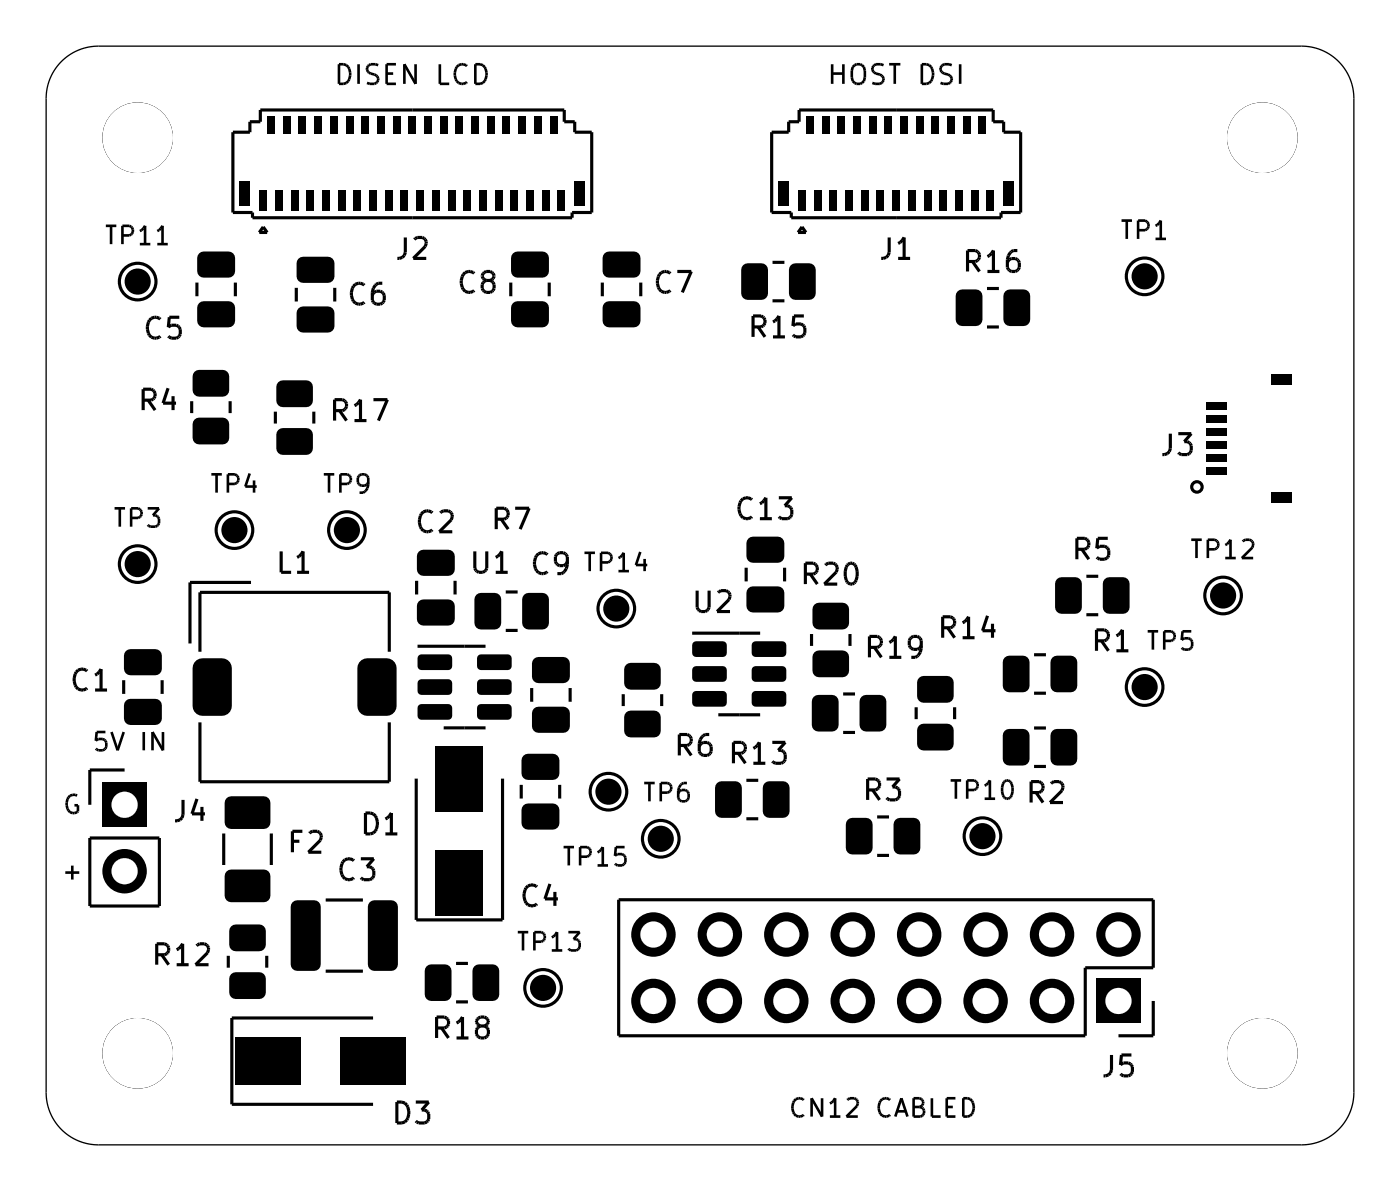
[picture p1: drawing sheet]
<svg xmlns="http://www.w3.org/2000/svg" width="54mm" height="46mm" viewBox="0 0 54 46" stroke-linecap="round" stroke-linejoin="round" font-family="sans-serif">
<g fill="#000">
<path d="M7.4 16h.2h1l.2 .2-.1 .6-.2 .2h-1l-.1-.3zM7.4 14.2l.2-.1 1 .1 .2 .2-.1 .6-.2 .2-1-.1-.1-.2zM7.6 9.7l.2-.1h1l.2 .3v.6l-.3 .1h-1l-.2-.2zM7.6 11.6l.2-.1h1l.2 .3v.6l-.3 .1h-1l-.2-.2zM9.2 6.9h.4v1h-.4zM9.9 7.3h.3v.8h-.3zM10.2 4.5h.3v.6h-.3zM10.5 7.3h.3v.8h-.3zM10.8 4.5h.3v.6h-.3zM11.1 7.3h.3v.8h-.3zM11.4 4.5h.3v.6h-.3zM11.7 7.3h.3v.8h-.3z"/>
<path d="M10.6 14.6l.2-.1 1 .1 .2 .2-.1 .6-.2 .2-1-.1-.1-.2zM10.6 16.4h.2h1l.2 .2-.1 .6-.2 .2h-1l-.1-.3zM12 4.5h.3v.6h-.3zM12.3 7.3h.3v.8h-.3zM11.4 9.9l.2-.1h1l.2 .3v.6l-.3 .1h-1l-.2-.2zM11.4 11.8l.2-.1h1l.2 .3v.6l-.3 .1h-1l-.2-.2zM12.6 4.5h.3v.6h-.3zM12.9 7.3h.3v.8h-.3zM13.2 4.5h.3v.6h-.3zM13.5 7.3h.3v.8h-.3zM13.8 4.5h.3v.6h-.3zM14.1 7.3h.3v.8h-.3z"/>
<path d="M14.4 4.5h.3v.6h-.3zM14.7 7.3h.3v.8h-.3zM15 4.5h.3v.6h-.3zM15.3 7.3h.3v.8h-.3zM15.6 4.5h.3v.6h-.3zM15.9 7.3h.3v.8h-.3zM16.2 4.5h.3v.6h-.3zM16.5 7.3h.3v.8h-.3zM16.8 4.5h.3v.6h-.3zM17.1 7.3h.3v.8h-.3zM17.4 4.5h.3v.6h-.3zM17.7 7.3h.3v.8h-.3z"/>
<path d="M18 4.5h.3v.6h-.3zM18.3 7.3h.3v.8h-.3zM18.6 4.5h.3v.6h-.3zM18.9 7.3h.3v.8h-.3zM19.2 4.5h.3v.6h-.3zM19.5 7.3h.3v.8h-.3zM19.8 4.5h.3v.6h-.3zM20.1 7.3h.3v.8h-.3zM20.4 4.5h.3v.6h-.3zM20.7 7.3h.3v.8h-.3zM19.6 9.7l.2-.1h1l.2 .3v.6l-.3 .1h-1l-.2-.2zM19.6 11.6l.2-.1h1l.2 .3v.6l-.3 .1h-1l-.2-.2z"/>
<path d="M21 4.5h.3v.6h-.3zM21.3 7.3h.3v.8h-.3zM22 6.9h.4v1h-.4zM23.1 9.7l.2-.1h1l.2 .3v.6l-.3 .1h-1l-.2-.2zM23.1 11.6l.2-.1h1l.2 .3v.6l-.3 .1h-1l-.2-.2zM28.4 10.1h.7l.2 .1 .1 1-.2 .2-.6 .1-.2-.2-.1-1zM29.8 6.9h.4v1h-.4zM30.5 7.3h.3v.8h-.3zM30.8 4.5h.3v.6h-.3zM31.1 7.3h.3v.8h-.3zM30.2 10.1h.7l.3 .1v1l-.2 .2-.6 .1-.2-.2v-1zM31.4 4.5h.3v.6h-.3z"/>
<path d="M31.7 7.3h.3v.8h-.3zM32 4.5h.3v.6h-.3zM32.3 7.3h.3v.8h-.3zM32.6 4.5h.3v.6h-.3zM32.9 7.3h.3v.8h-.3zM33.2 4.5h.3v.6h-.3zM33.5 7.3h.3v.8h-.3zM33.8 4.5h.3v.6h-.3zM34.1 7.3h.3v.8h-.3zM34.4 4.5h.3v.6h-.3zM34.7 7.3h.3v.8h-.3zM35 4.5h.3v.6h-.3z"/>
<path d="M35.3 7.3h.3v.8h-.3zM35.6 4.5h.3v.6h-.3zM35.9 7.3h.3v.8h-.3zM36.2 4.5h.3v.6h-.3zM36.5 7.3h.3v.8h-.3zM36.8 4.5h.3v.6h-.3zM37.1 7.3h.3v.8h-.3zM37.4 4.5h.3v.6h-.3zM36.6 11.1h.7l.2 .1 .1 1-.2 .2-.6 .1-.2-.2-.1-1zM37.7 7.3h.3v.8h-.3zM38.4 6.9h.4v1h-.4zM38.4 11.1h.7l.3 .1v1l-.2 .2-.6 .1-.2-.2v-1z"/>
<path d="M46.1 17.9h.8v.3h-.8zM46.1 17.4h.8v.3h-.8zM46.1 16.9h.8v.3h-.8zM46.1 16.4h.8v.3h-.8zM46.1 15.9h.8v.3h-.8zM46.1 15.4h.8v.3h-.8zM48.6 18.8h.8v.4h-.8zM48.6 14.3h.8v.4h-.8zM3.9 29.9h1.7v1.7h-1.7zM4.8 24.9l.2-.1h1l.2 .3v.6l-.3 .1h-1l-.2-.2zM4.8 26.8l.2-.1h1l.2 .3v.6l-.3 .1h-1l-.2-.2zM7.4 25.3l.3-.1h.9l.2 .1 .1 .2v1.5l-.2 .3-1 .1-.3-.2v-.2v-1.5z"/>
<path d="M9 39.7h2.5v1.8h-2.5zM8.8 35.4l.2-.1 1 .1 .2 .2-.1 .6-.2 .2-1-.1-.1-.2zM8.8 37.2h.2h1l.2 .2-.1 .6-.2 .2h-1l-.1-.3zM8.7 30.5l.1-.1 1.4 .1 .1 .2v.8l-.2 .2h-1.4l-.1-.3zM8.7 33.3l.1-.1 1.4 .1 .1 .2v.8l-.2 .2h-1.4l-.1-.3zM11.2 34.5l.8-.1 .2 .2 .1 2.3-.2 .2h-.7l-.3-.1v-2.3zM13 39.7h2.5v1.8h-2.5zM13.7 25.3l.3-.1h.9l.2 .1 .1 .2v1.5l-.2 .3-1 .1-.3-.2v-.2v-1.5zM14.1 34.5l.9-.1 .2 .2v2.3l-.1 .2h-.8l-.2-.1v-2.3zM16 25.1l1.2-.1 .1 .2v.3l-.2 .1h-1l-.1-.1zM16 26h1.2l.1 .1v.4l-.2 .1h-1l-.1-.2zM16 27l1.2-.1 .1 .2v.3l-.2 .1h-1l-.1-.1z"/>
<path d="M16 23l.2-.1h1l.2 .3v.6l-.3 .1h-1l-.2-.2zM16 21.1l.2-.1h1l.2 .3v.6l-.3 .1h-1l-.2-.2zM16.3 36.9h.7l.2 .1 .1 1-.2 .2-.6 .1-.2-.2-.1-1zM16.7 32.5h1.8v2.5h-1.8zM16.7 28.5h1.8v2.5h-1.8zM18.1 36.9h.7l.3 .1v1l-.2 .2-.6 .1-.2-.2v-1zM18.2 22.7h.7l.2 .1 .1 1-.2 .2-.6 .1-.2-.2-.1-1zM18.3 27l1.2-.1 .1 .2v.3l-.2 .1h-1.1l-.1-.1zM18.3 26h1.2l.1 .1v.4l-.2 .1h-1.1l-.1-.2zM18.3 25.1l1.2-.1 .1 .2v.3l-.2 .1h-1.1l-.1-.1zM20 22.7h.7l.3 .1v1l-.2 .2-.6 .1-.2-.2v-1zM20 30.8l.2-.1h1l.2 .3v.6l-.3 .1h-1l-.2-.2z"/>
<path d="M20 28.9l.2-.1h1l.2 .3v.6l-.3 .1h-1l-.2-.2zM20.4 25.2l.2-.1h1l.2 .3v.6l-.3 .1h-1l-.2-.2zM20.4 27.1l.2-.1h1l.2 .3v.6l-.3 .1h-1l-.2-.2zM23.9 25.4l.2-.1 1 .1 .2 .2-.1 .6-.2 .2-1-.1-.1-.2zM23.9 27.2h.2h1l.2 .2-.1 .6-.2 .2h-1l-.1-.3zM26.5 24.6l1.2-.1 .1 .2v.3l-.2 .1h-1l-.1-.1zM26.5 25.5h1.2l.1 .1v.4l-.2 .1h-1l-.1-.2zM26.5 26.5l1.2-.1 .1 .2v.3l-.2 .1h-1l-.1-.1zM27.4 29.9h.7l.2 .1 .1 1-.2 .2-.6 .1-.2-.2-.1-1zM28.8 26.5l1.2-.1 .1 .2v.3l-.2 .1h-1.1l-.1-.1zM28.8 25.5h1.2l.1 .1v.4l-.2 .1h-1.1l-.1-.2zM28.8 24.6l1.2-.1 .1 .2v.3l-.2 .1h-1.1l-.1-.1z"/>
<path d="M28.6 22.5l.2-.1h1l.2 .3v.6l-.3 .1h-1l-.2-.2zM28.6 20.6l.2-.1h1l.2 .3v.6l-.3 .1h-1l-.2-.2zM29.2 29.9h.7l.3 .1v1l-.2 .2-.6 .1-.2-.2v-1zM31.1 24.9h.2h1l.2 .2-.1 .6-.2 .2h-1l-.1-.3zM31.1 23.1l.2-.1 1 .1 .2 .2-.1 .6-.2 .2-1-.1-.1-.2zM31.1 26.6h.7l.2 .1 .1 1-.2 .2-.6 .1-.2-.2-.1-1zM32.4 31.3h.7l.2 .1 .1 1-.2 .2-.6 .1-.2-.2-.1-1zM32.9 26.6h.7l.3 .1v1l-.2 .2-.6 .1-.2-.2v-1zM34.2 31.3h.7l.3 .1v1l-.2 .2-.6 .1-.2-.2v-1zM35.1 25.9l.2-.1 1 .1 .2 .2-.1 .6-.2 .2-1-.1-.1-.2zM35.1 27.7h.2h1l.2 .2-.1 .6-.2 .2h-1l-.1-.3zM38.4 25.1h.7l.2 .1 .1 1-.2 .2-.6 .1-.2-.2-.1-1z"/>
<path d="M38.4 27.9h.7l.2 .1 .1 1-.2 .2-.6 .1-.2-.2-.1-1zM40.2 25.1h.7l.3 .1v1l-.2 .2-.6 .1-.2-.2v-1zM40.2 27.9h.7l.3 .1v1l-.2 .2-.6 .1-.2-.2v-1zM40.4 22.1h.7l.2 .1 .1 1-.2 .2-.6 .1-.2-.2-.1-1zM41.9 37.4h1.7v1.7h-1.7zM42.2 22.1h.7l.3 .1v1l-.2 .2-.6 .1-.2-.2v-1z"/>
<circle cx="5.3" cy="10.8" r=".5"/>
<circle cx="43.8" cy="10.6" r=".5"/>
<circle cx="4.8" cy="33.3" r=".85"/>
<circle cx="5.3" cy="21.6" r=".5"/>
<circle cx="9" cy="20.3" r=".5"/>
<circle cx="13.3" cy="20.3" r=".5"/>
<circle cx="20.8" cy="37.8" r=".5"/>
<circle cx="23.3" cy="30.3" r=".5"/>
<circle cx="23.6" cy="23.3" r=".5"/>
<circle cx="25" cy="35.7" r=".85"/>
<circle cx="25" cy="38.3" r=".85"/>
<circle cx="25.3" cy="32.1" r=".5"/>
<circle cx="27.5" cy="35.7" r=".85"/>
<circle cx="27.5" cy="38.3" r=".85"/>
<circle cx="30.1" cy="35.7" r=".85"/>
<circle cx="30.1" cy="38.3" r=".85"/>
<circle cx="32.6" cy="35.7" r=".85"/>
<circle cx="32.6" cy="38.3" r=".85"/>
<circle cx="35.1" cy="38.3" r=".85"/>
<circle cx="35.1" cy="35.7" r=".85"/>
<circle cx="37.6" cy="32" r=".5"/>
<circle cx="37.7" cy="38.3" r=".85"/>
<circle cx="37.7" cy="35.7" r=".85"/>
<circle cx="40.2" cy="38.3" r=".85"/>
<circle cx="40.2" cy="35.7" r=".85"/>
<circle cx="42.8" cy="35.7" r=".85"/>
<circle cx="43.8" cy="26.3" r=".5"/>
<circle cx="46.8" cy="22.8" r=".5"/>
</g>
<g fill="#fff">
<circle cx="5.3" cy="5.3" r="1.35"/>
<circle cx="48.3" cy="40.3" r="1.35"/>
<circle cx="42.8" cy="38.3" r=".5"/>
<circle cx="42.8" cy="35.7" r=".5"/>
<circle cx="40.2" cy="38.3" r=".5"/>
<circle cx="40.2" cy="35.7" r=".5"/>
<circle cx="37.7" cy="38.3" r=".5"/>
<circle cx="37.7" cy="35.7" r=".5"/>
<circle cx="35.1" cy="38.3" r=".5"/>
<circle cx="35.1" cy="35.7" r=".5"/>
<circle cx="32.6" cy="38.3" r=".5"/>
<circle cx="32.6" cy="35.7" r=".5"/>
<circle cx="30.1" cy="38.3" r=".5"/>
<circle cx="30.1" cy="35.7" r=".5"/>
<circle cx="27.5" cy="38.3" r=".5"/>
<circle cx="27.5" cy="35.7" r=".5"/>
<circle cx="25" cy="38.3" r=".5"/>
<circle cx="25" cy="35.7" r=".5"/>
<circle cx="4.8" cy="30.8" r=".5"/>
<circle cx="4.8" cy="33.3" r=".5"/>
<circle cx="48.3" cy="5.3" r="1.35"/>
<circle cx="5.3" cy="40.3" r="1.35"/>
</g>
<path d="M30.3 42.3v.1zM30.3 42.4l.1 .2M30.4 42l-.1 .3M37.1 42l.1 .3M37.2 42.3v.1zM37.2 42.4l-.1 .2" fill="none" stroke="#000" stroke-width=".1"/>
<g fill="none" stroke="#000" stroke-width=".12">
<path d="M7.3 15.3v.5zM7.5 10.8v.5zM8.8 15.3v.5zM8.9 5.1v3zM8.9 8.1h.8zM8.9 5.1h.7zM9 10.8v.5zM9.6 4.7v.4zM9.6 4.7h.4zM9.7 8.1v.2zM9.7 8.3h6.1zM9.9 8.9h.3z"/>
<path d="M9.9 8.9l.2-.2 .1 .2M10 4.2v.5zM10 4.2h5.8zM10.5 15.7v.5zM11.3 11v.5zM12 15.7v.5zM12.8 11v.5zM15.8 4.2h5.8zM15.8 8.3h6.1zM19.5 10.8v.5zM21 10.8v.5zM21.6 4.2v.5z"/>
<path d="M21.6 4.7h.4zM21.9 8.1v.2zM21.9 8.1h.7zM22 4.7v.4zM22 5.1h.6zM22.6 5.1v3zM23 10.8v.5zM24.5 10.8v.5zM29.5 5.1v3zM29.5 8.1h.8zM29.5 5.1h.7zM29.5 10h.5z"/>
<path d="M29.5 11.5h.5zM30.2 4.7v.4zM30.2 4.7h.4zM30.3 8.1v.2zM30.3 8.3h4zM30.5 8.9h.3zM30.5 8.9l.2-.2 .1 .2M30.6 4.2v.5zM30.6 4.2h3.7zM34.3 4.2h3.7zM34.3 8.3h4zM37.7 11h.5z"/>
<path d="M37.7 12.5h.5zM38 4.2v.5zM38 4.7h.4zM38.3 8.1v.2zM38.3 8.1h.7zM38.4 4.7v.4zM38.4 5.1h.6zM39 5.1v3zM3.4 29.4h1.4zM3.4 29.4v1.4zM3.4 32v2.6zM3.4 32h2.7z"/>
<path d="M3.4 34.6h2.7zM4.7 26v.5zM6.1 32v2.6zM6.2 26v.5zM7.3 22.3h2.3zM7.3 22.3v2.3zM7.6 22.6v2.3zM7.6 22.6h7.3zM7.6 27.6v2.3zM7.6 29.9h7.3zM8.6 31.9v1.2zM8.7 36.5v.5z"/>
<path d="M8.9 38.9v3.3zM8.9 38.9h5.4zM10.2 36.5v.5zM10.4 31.9v1.2zM12.5 34.4h1.4zM12.5 37.1h1.4zM14.9 22.6v2.3zM14.9 27.6v2.3zM15.9 29.8v5.4zM15.9 35.2h3.3zM15.9 22.2v.5zM16 24.7h1.8z"/>
<path d="M17 27.8h.8zM17.4 22.2v.5zM17.4 36.8h.5zM17.4 38.3h.5zM17.8 24.7h.8zM17.8 27.8h.8zM19.2 29.8v5.4zM19.3 22.6h.5zM19.3 24.1h.5zM19.9 30v.5zM20.3 26.3v.5zM21.4 30v.5z"/>
<path d="M21.8 26.3v.5zM23.7 34.4v5.2zM23.7 39.6h17.8zM23.7 34.4h20.4zM23.8 26.5v.5zM25.3 26.5v.5zM26.5 24.2h1.8zM27.5 27.3h.8zM28.3 24.2h.8zM28.3 27.3h.8zM28.5 21.7v.5zM28.5 29.8h.5z"/>
<path d="M28.5 31.3h.5zM30 21.7v.5zM31 24.2v.5zM32.2 26.5h.5zM32.2 28h.5zM32.5 24.2v.5zM33.5 31.2h.5zM33.5 32.7h.5zM35 27v.5zM36.5 27v.5zM39.5 25h.5zM39.5 26.5h.5z"/>
<path d="M39.5 27.8h.5zM39.5 29.3h.5zM41.5 37v2.6zM41.5 37h2.6zM41.5 22h.5zM41.5 23.5h.5zM42.8 39.6h1.3zM44.1 34.4v2.6zM44.1 38.3v1.3zM8.9 42.2h5.4z"/>
<circle cx="5.3" cy="10.8" r=".7"/>
<circle cx="43.8" cy="10.6" r=".7"/>
<circle cx="45.8" cy="18.6" r=".2"/>
<circle cx="5.3" cy="21.6" r=".7"/>
<circle cx="9" cy="20.3" r=".7"/>
<circle cx="13.3" cy="20.3" r=".7"/>
<circle cx="20.8" cy="37.8" r=".7"/>
<circle cx="23.3" cy="30.3" r=".7"/>
<circle cx="23.6" cy="23.3" r=".7"/>
<circle cx="25.3" cy="32.1" r=".7"/>
<circle cx="37.6" cy="32" r=".7"/>
<circle cx="43.8" cy="26.3" r=".7"/>
<circle cx="46.8" cy="22.8" r=".7"/>
</g>
<g fill="#000">
<circle cx="5.3" cy="5.3" r="1.35"/>
<circle cx="48.3" cy="5.3" r="1.35"/>
<circle cx="4.8" cy="30.8" r=".5"/>
<circle cx="4.8" cy="33.3" r=".5"/>
<circle cx="25" cy="35.7" r=".5"/>
<circle cx="25" cy="38.3" r=".5"/>
<circle cx="27.5" cy="35.7" r=".5"/>
<circle cx="27.5" cy="38.3" r=".5"/>
<circle cx="30.1" cy="38.3" r=".5"/>
<circle cx="30.1" cy="35.7" r=".5"/>
<circle cx="32.6" cy="35.7" r=".5"/>
<circle cx="32.6" cy="38.3" r=".5"/>
<circle cx="35.1" cy="35.7" r=".5"/>
<circle cx="35.1" cy="38.3" r=".5"/>
<circle cx="37.7" cy="38.3" r=".5"/>
<circle cx="37.7" cy="35.7" r=".5"/>
<circle cx="40.2" cy="38.3" r=".5"/>
<circle cx="40.2" cy="35.7" r=".5"/>
<circle cx="42.8" cy="35.7" r=".5"/>
<circle cx="42.8" cy="38.3" r=".5"/>
<circle cx="5.3" cy="40.3" r="1.35"/>
<circle cx="48.3" cy="40.3" r="1.35"/>
</g>
<path d="M1.8 3.8v38zM3.8 1.8h46zM3.8 1.8l-.8 .1-.7 .4-.4 .7-.1 .8M49.8 1.8l.7 .1 .7 .4 .4 .7 .2 .8M51.8 3.8v38zM1.8 41.8l.1 .7 .4 .7 .7 .4 .8 .2M3.8 43.8h46zM51.8 41.8l-.2 .7-.4 .7-.7 .4-.7 .2" fill="none" stroke="#000" stroke-width=".05"/>
<g fill="#fff">
<circle cx="5.3" cy="5.3" r="1.35"/>
<circle cx="48.3" cy="40.3" r="1.35"/>
<circle cx="42.8" cy="38.3" r=".5"/>
<circle cx="42.8" cy="35.7" r=".5"/>
<circle cx="40.2" cy="38.3" r=".5"/>
<circle cx="40.2" cy="35.7" r=".5"/>
<circle cx="37.7" cy="38.3" r=".5"/>
<circle cx="37.7" cy="35.7" r=".5"/>
<circle cx="35.1" cy="38.3" r=".5"/>
<circle cx="35.1" cy="35.7" r=".5"/>
<circle cx="32.6" cy="38.3" r=".5"/>
<circle cx="32.6" cy="35.7" r=".5"/>
<circle cx="30.1" cy="38.3" r=".5"/>
<circle cx="30.1" cy="35.7" r=".5"/>
<circle cx="27.5" cy="38.3" r=".5"/>
<circle cx="27.5" cy="35.7" r=".5"/>
<circle cx="25" cy="38.3" r=".5"/>
<circle cx="25" cy="35.7" r=".5"/>
<circle cx="4.8" cy="30.8" r=".5"/>
<circle cx="4.8" cy="33.3" r=".5"/>
<circle cx="48.3" cy="5.3" r="1.35"/>
<circle cx="5.3" cy="40.3" r="1.35"/>
</g>
<g font-size="1.1">
<text x="13.4" y="11.7">C6</text>
<text x="15.3" y="9.9">J2</text>
<text x="17.6" y="11.2">C8</text>
<text x="25.1" y="11.2">C7</text>
<text x="33.8" y="9.9">J1</text>
<text x="37.1" y="10.4">R16</text>
<text x="5.4" y="15.7">R4</text>
<text x="5.6" y="13">C5</text>
<text x="12.9" y="16.1">R17</text>
<text x="28.9" y="12.9">R15</text>
<text x="44.5" y="17.4">J3</text>
<text x="10.7" y="21.9">L1</text>
<text x="16" y="20.4">C2</text>
<text x="18.1" y="21.9">U1</text>
<text x="18.9" y="20.3">R7</text>
<text x="20.4" y="22">C9</text>
<text x="26.6" y="23.4">U2</text>
<text x="28.4" y="19.9">C13</text>
<text x="30.9" y="22.4">R20</text>
<text x="41.1" y="21.4">R5</text>
<text x="2.8" y="26.4">C1</text>
<text x="25.9" y="28.9">R6</text>
<text x="28.1" y="29.2">R13</text>
<text x="33.3" y="25.2">R19</text>
<text x="36.1" y="24.4">R14</text>
<text x="41.9" y="24.9">R1</text>
<text x="6.8" y="31.4">J4</text>
<text x="11.2" y="32.6">F2</text>
<text x="13" y="33.7">C3</text>
<text x="13.9" y="31.9">D1</text>
<text x="20" y="34.7">C4</text>
<text x="33.1" y="30.6">R3</text>
<text x="39.4" y="30.7">R2</text>
<text x="6.1" y="36.9">R12</text>
<text x="16.8" y="39.7">R18</text>
<text x="42.3" y="41.2">J5</text>
<text x="15.1" y="43">D3</text>
</g>
<g font-size="1">
<text x="13.2" y="3.2">DISEN LCD</text>
<text x="32" y="3.2">HOST DSI</text>
</g>
<g font-size=".9">
<text x="4.3" y="9.4">TP11</text>
<text x="43" y="9.2">TP1</text>
<text x="4.5" y="20.2">TP3</text>
<text x="8.2" y="18.9">TP4</text>
<text x="12.5" y="18.9">TP9</text>
<text x="22.6" y="21.9">TP14</text>
<text x="45.8" y="21.4">TP12</text>
<text x="3.8" y="28.7">5V IN</text>
<text x="44" y="24.9">TP5</text>
<text x="2.4" y="31.1">G</text>
<text x="2.5" y="33.7">+</text>
<text x="21.8" y="33.1">TP15</text>
<text x="24.7" y="30.7">TP6</text>
<text x="36.6" y="30.6">TP10</text>
<text x="20" y="36.4">TP13</text>
<text x="30.7" y="42.7">CN12 CABLED</text>
</g>
</svg>
